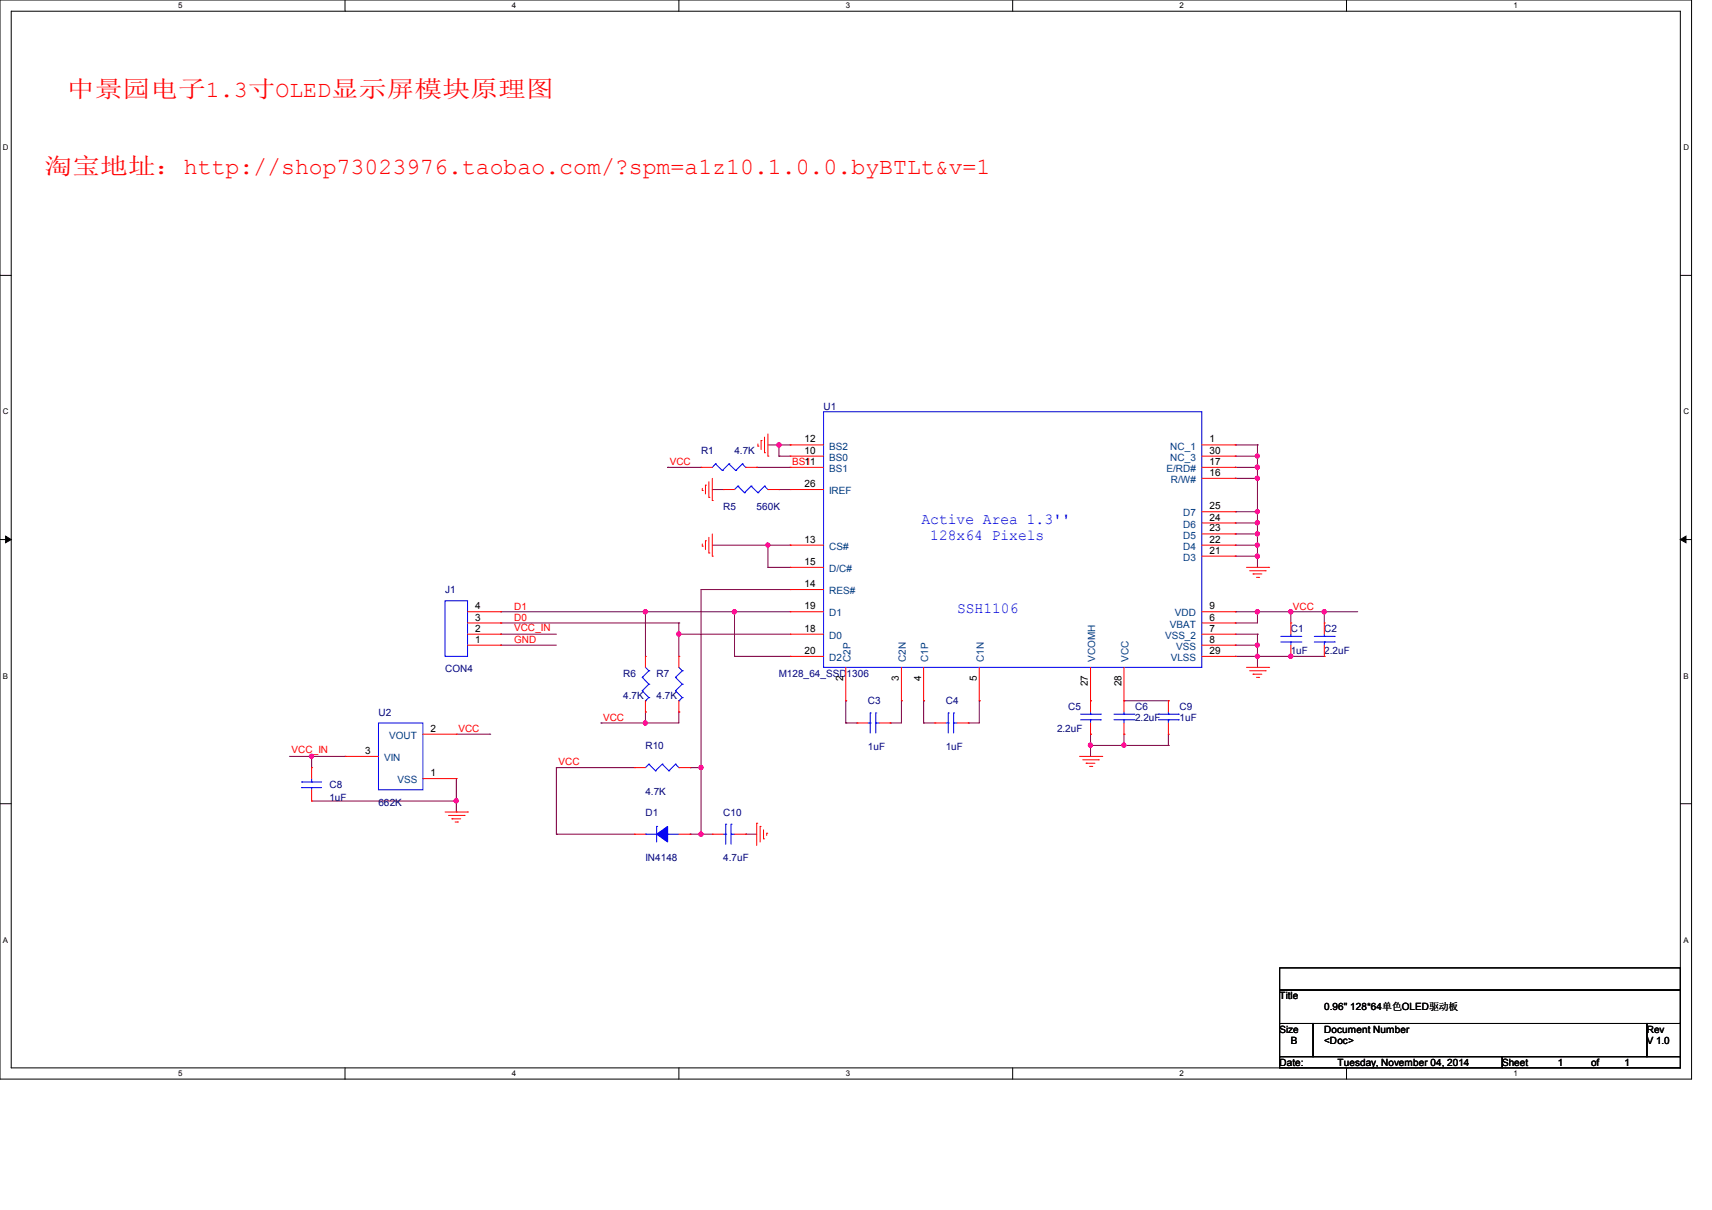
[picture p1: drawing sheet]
<svg xmlns="http://www.w3.org/2000/svg" width="297mm" height="210mm" viewBox="0 0 297 210" stroke-linecap="round" stroke-linejoin="round" font-family="sans-serif">
<path d="M0 0h293.5v187.3h-293.5zM1.9 1.9h289.6v183.4h-289.6z" fill="none" stroke="#000" stroke-width=".17"/>
<g fill="#fff">
<path d="M30.9 .2h.8v1.5h-.8z"/>
<path d="M30.9 185.5h.8v1.6h-.8z"/>
</g>
<path d="M59.9 0v1.9M59.9 185.3v2" fill="none" stroke="#000" stroke-width=".17"/>
<g fill="#fff">
<path d="M88.8 .2h.8v1.5h-.8z"/>
<path d="M88.8 185.5h.8v1.6h-.8z"/>
</g>
<path d="M117.8 0v1.9M117.8 185.3v2" fill="none" stroke="#000" stroke-width=".17"/>
<g fill="#fff">
<path d="M146.7 .2h.8v1.5h-.8z"/>
<path d="M146.7 185.5h.8v1.6h-.8z"/>
</g>
<path d="M175.7 0v1.9M175.7 185.3v2" fill="none" stroke="#000" stroke-width=".17"/>
<g fill="#fff">
<path d="M204.6 .2h.8v1.5h-.8z"/>
<path d="M204.6 185.5h.8v1.6h-.8z"/>
</g>
<path d="M233.6 0v1.9M233.6 185.3v2" fill="none" stroke="#000" stroke-width=".17"/>
<g fill="#fff">
<path d="M262.6 .2h.7v1.5h-.7z"/>
<path d="M262.6 185.5h.7v1.6h-.7z"/>
<path d="M.5 24.8h1v1.6h-1z"/>
<path d="M292 24.8h1v1.6h-1z"/>
<path d="M.5 70.7h1v1.5h-1z"/>
<path d="M292 70.7h1v1.5h-1z"/>
</g>
<path d="M0 47.8h1.9M291.5 47.8h2" fill="none" stroke="#000" stroke-width=".17"/>
<g fill="#fff">
<path d="M.5 116.5h.9v1.6h-.9z"/>
<path d="M292 116.5h.9v1.6h-.9z"/>
</g>
<path d="M0 93.6h1.9M291.5 93.6h2" fill="none" stroke="#000" stroke-width=".17"/>
<path d="M1 93l.9 .6-.9 .6zM291.5 93.6l1-.6v1.2z" fill="#000" stroke="#000" stroke-width=".17"/>
<g fill="#fff">
<path d="M.5 162.4h.9v1.5h-.9z"/>
<path d="M292 162.4h.9v1.5h-.9z"/>
</g>
<path d="M0 139.5h1.9M291.5 139.5h2M222 168h69.5v3.8h-69.5zM222 171.8h69.5v5.8h-69.5zM222 177.6h5.8v5.8h-5.8zM227.8 177.6h57.9v5.8h-57.9zM285.7 177.6h5.8v5.8h-5.8zM222 183.4h38.6v1.9h-38.6zM260.6 183.4h30.9v1.9h-30.9z" fill="none" stroke="#000" stroke-width=".17"/>
<g fill="none" stroke="#800040" stroke-width=".17">
<path d="M133.2 77.2h3.9M135.1 77.2h.1M135.1 79.2h.1M135.1 79.2h2M135.1 77.2v2M137.1 77.2h.1M214.3 77.2h.1M214.3 79.2h.1M214.3 77.2h3.8M214.3 79.2h3.8M218.1 77.2h.1M218.1 79.2h.1"/>
<path d="M218.1 77.2v21.3M115.8 81.1h.1M115.8 81.1h5.8M123.6 85h.1M123.6 94.6h13.5M123.6 85h1.9M131.3 81.1h.1M131.3 81.1h5.8M133.2 94.6h.1M133.2 98.5h.1M133.2 98.5h3.9M133.2 94.6v3.9"/>
<path d="M135.1 85h.1M135.1 85h2M137.1 94.6h.1M214.3 96.5h.1M214.3 81.1h.1M214.3 83h.1M214.3 88.8h.1M214.3 90.8h.1M214.3 92.7h.1M214.3 94.6h.1M214.3 96.5h3.8M214.3 81.1h3.8"/>
<path d="M214.3 83h3.8M214.3 88.8h3.8M214.3 90.8h3.8M214.3 92.7h3.8M214.3 94.6h3.8M218.1 81.1h.1M218.1 83h.1M218.1 88.8h.1M218.1 90.8h.1M218.1 92.7h.1M218.1 94.6h.1M218.1 96.5h.1"/>
<path d="M86.9 106.2h.1M86.9 108.1h.1M86.9 110.1h.1M86.9 112h.1M86.9 106.2h50.2M86.9 108.1h30.9M86.9 110.1h9.6M86.9 112h9.6M112 106.2h.1M112 106.2v7.7M117.8 110.1h.1M117.8 108.1h.1"/>
<path d="M117.8 110.1h19.3M117.8 108.1v5.8M121.6 102.3h.1M121.6 102.3h15.5M121.6 102.3v42.5M127.4 106.2h.1M127.4 113.9h.1M127.4 113.9h9.7M127.4 106.2v7.7M137.1 113.9h.1M137.1 102.3h.1M214.3 108.1h.1"/>
<path d="M214.3 106.2h.1M214.3 112h.1M214.3 113.9h.1M214.3 106.2h21.2M214.3 110.1h3.8M214.3 112h3.8M214.3 113.9h15.4M218.1 106.2h.1M218.1 112h.1M218.1 113.9h.1M218.1 110.1h.1M218.1 106.2v1.9h-3.8"/>
<path d="M218.1 110.1v5.7M223.9 106.2h.1M223.9 113.9h.1M223.9 106.2v1.9M229.7 106.2h.1M229.7 106.2v1.9M50.2 131.3h9.7M54.1 131.3h.1M54.1 131.3v1.9M54.1 139h25.1M59.9 131.3h.1M79.2 139h.1"/>
<path d="M79.2 135.1v5.8M79.2 127.4h5.8M85 127.4h.1M96.5 133.2h.1M96.5 133.2h13.6M96.5 133.2v11.6M104.3 125.5h.1M112 123.6h.1M112 125.5h.1M112 123.6v1.9M117.8 123.6h.1M117.8 123.6v1.9h-13.5"/>
<path d="M119.7 133.2h.1M119.7 133.2h1.9M121.6 133.2h.1M146.7 121.6h.1M146.7 125.5h.1M146.7 121.6v3.9M146.7 125.5h2M154.4 125.5h.1M156.4 121.6h.1M156.4 121.6v3.9h-2M160.2 121.6h.1M160.2 125.5h.1"/>
<path d="M160.2 125.5h2M160.2 121.6v3.9M168 125.5h.1M169.9 121.6h.1M169.9 121.6v3.9h-1.9M189.2 129.4h.1M189.2 127.4h.1M189.2 129.4h13.5M189.2 127.4v3.9M195 127.4h.1M195 129.4h.1M195 127.4v2"/>
<path d="M195 121.6h7.7M202.7 121.6h.1M202.7 129.4h.1M202.7 127.4v2M79.2 140.9h.1M96.5 144.8h.1M96.5 144.8h13.6M119.7 144.8h.1M119.7 144.8h3.9M121.6 144.8h.1M129.4 144.8h.1M129.4 144.8h1.9"/>
</g>
<g fill="#f0f" stroke="#f0f" stroke-width=".17">
<circle cx="111.9" cy="106.2" r=".37"/>
<circle cx="223.9" cy="106.2" r=".37"/>
<circle cx="218.1" cy="106.2" r=".37"/>
<circle cx="229.7" cy="106.2" r=".37"/>
<circle cx="218.1" cy="112" r=".36"/>
<circle cx="223.9" cy="113.9" r=".36"/>
<circle cx="218.1" cy="113.9" r=".36"/>
<circle cx="189.2" cy="129.3" r=".37"/>
<circle cx="218.1" cy="79.1" r=".36"/>
<circle cx="218.1" cy="81.1" r=".37"/>
<circle cx="218.1" cy="83" r=".36"/>
<circle cx="218.1" cy="90.7" r=".37"/>
<circle cx="218.1" cy="88.8" r=".36"/>
<circle cx="218.1" cy="92.6" r=".36"/>
<circle cx="218.1" cy="96.5" r=".37"/>
<circle cx="218.1" cy="94.6" r=".36"/>
<circle cx="127.4" cy="106.2" r=".37"/>
<circle cx="117.7" cy="110" r=".37"/>
<circle cx="111.9" cy="125.5" r=".37"/>
<circle cx="54" cy="131.3" r=".36"/>
<circle cx="79.1" cy="139" r=".37"/>
<circle cx="135.1" cy="77.2" r=".38"/>
<circle cx="195" cy="129.3" r=".37"/>
<circle cx="133.2" cy="94.6" r=".36"/>
<circle cx="121.6" cy="144.8" r=".37"/>
<circle cx="121.6" cy="133.2" r=".36"/>
</g>
<g fill="none" stroke="#f00" stroke-width=".17">
<path d="M131.5 77.4h.1M131.5 77v.4M132 76.5h.1M132 76.5v1.5M132.6 78.6h.1M132.6 75.9v2.7M133.2 79.2h.1M133.2 75.3v3.9M137.1 79.2h.1M137.1 77.2h.1M137.1 77.2h5.8M137.1 79.2h5.8"/>
<path d="M208.5 77.2h5.8M208.5 79.2h5.8M214.3 77.2h.1M214.3 79.2h.1M121.6 81.1h.1M121.6 81.1h2M121.8 85.1h.1M121.8 94.8h.1M121.8 84.8v.3M121.8 94.4v.4M122.4 84.2h.1M122.4 93.9h.1"/>
<path d="M122.4 84.2v1.5M122.4 93.9v1.5M123 86.3h.1M123 96h.1M123 83.6v2.7M123 93.3v2.7M123.6 86.9h.1M123.6 96.5h.1M123.6 83v3.9M123.6 92.7v3.8M125.5 85h.1M125.5 85h1.9"/>
<path d="M129.4 81.1h1.9M131.3 81.1h.1M133.2 85h1.9M135.1 85h.1M137.1 81.1h.1M137.1 94.6h.1M137.1 98.5h.1M137.1 85h.1M137.1 98.5h5.8M137.1 81.1h5.8M137.1 94.6h5.8M137.1 85h5.8"/>
<path d="M208.5 81.1h5.8M208.5 94.6h5.8M208.5 83h5.8M208.5 96.5h5.8M208.5 92.7h5.8M208.5 90.8h5.8M208.5 88.8h5.8M214.3 83h.1M214.3 81.1h.1M214.3 96.5h.1M214.3 94.6h.1M214.3 92.7h.1"/>
<path d="M214.3 90.8h.1M214.3 88.8h.1M216.2 98.5h3.9M216.8 99.1h2.7M217.4 99.6h.1M217.4 99.6h1.5M219.5 99.1h.1M220.1 98.5h.1M81.1 112h5.8M81.1 110.1h5.8M81.1 108.1h5.8M81.1 106.2h5.8"/>
<path d="M86.9 112h.1M86.9 110.1h.1M86.9 108.1h.1M86.9 106.2h.1M112 113.9h.1M112 113.9v1.9M117.8 113.9h.1M117.8 113.9v1.9M137.1 102.3h.1M137.1 110.1h.1M137.1 106.2h.1M137.1 113.9h.1"/>
<path d="M137.1 110.1h5.8M137.1 106.2h5.8M137.1 102.3h5.8M137.1 113.9h5.8M146.7 115.8v5.8M156.4 115.8v5.8M160.2 115.8v5.8M169.9 115.8v5.8M189.2 115.8v7.8M195 115.8v7.8M208.5 112h5.8M208.5 110.1h5.8"/>
<path d="M208.5 108.1h5.8M208.5 106.2h5.8M208.5 113.9h5.8M214.3 108.1h.1M214.3 110.1h.1M214.3 112h.1M214.3 106.2h.1M214.3 113.9h.1M216.2 115.8h3.9M216.8 116.4h2.7M217.4 117h.1M217.4 117h1.5"/>
<path d="M218 117.6h.4M218 100.2h.4M218.4 117.6h.1M218.4 100.2h.1M219.5 116.4h.1M220.1 115.8h.1M223.9 108.1h.1M223.9 113.9h.1M223.9 108.1v2M223.9 112v1.9M229.7 108.1h.1M229.7 113.9h.1"/>
<path d="M229.7 108.1v2M229.7 112v1.9M54.1 139h.1M54.1 133.2h.1M54.1 133.2v1.9M54.1 137.1v1.9M59.9 131.3h.1M59.9 131.3h5.8M73.4 135.1h5.8M73.4 127.4h5.8M79.2 135.1h.1M79.2 127.4h.1"/>
<path d="M110.1 133.2h.1M110.1 133.2h1.9M112 123.6h.1M112 121.6v2M117.8 123.6h.1M117.8 133.2h1.9M117.8 121.6v2M119.7 133.2h.1M146.7 121.6h.1M148.7 125.5h.1M148.7 125.5h1.9M152.5 125.5h1.9"/>
<path d="M154.4 125.5h.1M156.4 121.6h.1M160.2 121.6h.1M162.2 125.5h.1M162.2 125.5h1.9M166 125.5h2M168 125.5h.1M169.9 121.6h.1M187.3 131.3h3.8M187.8 131.9h2.7M188.4 132.5h.1M188.4 132.5h1.5"/>
<path d="M189 133h.4M189.2 121.6h.1M189.2 127.4h.1M189.2 125.5v1.9M189.4 133h.1M190.5 131.9h.1M191.1 131.3h.1M195 121.6h.1M195 127.4h.1M195 125.5v1.9M202.7 121.6h.1M202.7 127.4h.1"/>
<path d="M202.7 121.6v2M202.7 125.5v1.9M77.2 140.9h3.9M77.8 141.5h2.7M78.4 142.1h.1M78.4 142.1h1.5M79 142.7h.4M79.4 142.7h.1M80.5 141.5h.1M81.1 140.9h.1M110.1 144.8h.1M110.1 144.8h1.9"/>
<path d="M117.8 144.8h1.9M119.7 144.8h.1M123.6 144.8h.1M123.6 144.8h1.9M127.4 144.8h2M129.4 144.8h.1M131.3 142.9h.1M131.3 142.9v3.8M131.9 143.4h.1M131.9 143.4v2.7M132.5 145.6h.1M132.5 144v1.6"/>
<path d="M133 144.6h.1M133 144.6v.4"/>
</g>
<g fill="none" stroke="#00f" stroke-width=".17">
<path d="M142.9 71.5h65.6v44.3h-65.6zM124.1 80.5h.1M124.1 80.5l-.5 .6M124.1 80.5l1.2 1.2M125.3 81.7h.1M126.4 80.5h.1M126.4 80.5l-1.1 1.2M126.4 80.5l1.2 1.2M127.6 81.7h.1M128 84.4h.1M128 84.4l-.6 .6M128 84.4l1.2 1.1"/>
<path d="M128.8 80.5h.1M128.8 80.5l.6 .6M128.8 80.5l-1.2 1.2M129.2 85.5h.1M129.4 81.1h.1M130.3 84.4h.1M130.3 84.4l-1.1 1.1M130.3 84.4l1.2 1.1M131.5 85.5h.1M132.6 84.4h.1M132.6 84.4l-1.1 1.1M132.6 84.4l.6 .6"/>
<path d="M133.2 85h.1M77.2 104.3h3.9v9.6h-3.9zM111.4 117.6h.1M111.4 119.9h.1M111.4 117.6l1.2 1.1M111.4 119.9l1.2 1.2M112 115.8l.6 .6M112.6 116.4h.1M112.6 118.7h.1M112.6 116.4l-1.2 1.2M112.6 118.7l-1.2 1.2M117.2 117.6h.1"/>
<path d="M117.2 119.9h.1M117.2 117.6l1.2 1.1M117.2 119.9l1.2 1.2M117.8 115.8l.6 .6M118.4 116.4h.1M118.4 118.7h.1M118.4 116.4l-1.2 1.2M118.4 118.7l-1.2 1.2M222.2 111.4h3.5M222.2 110.4h3.5M223.9 110.4h.1M223.9 111.4h.1"/>
<path d="M223.9 110.1v.3M223.9 111.4v.6M225.7 111.4h.1M225.7 110.4h.1M228 111.4h3.5M228 110.4h3.5M229.7 110.4h.1M229.7 111.4h.1M229.7 110.1v.3M229.7 111.4v.6M231.5 111.4h.1M231.5 110.4h.1"/>
<path d="M52.3 135.7h.1M52.3 136.7h.1M52.3 135.7h3.5M52.3 136.7h3.5M54.1 136.7h.1M54.1 135.7h.1M54.1 135.1v.6M54.1 136.7v.4M65.7 125.5h7.7v11.6h-7.7zM112 121.6h.1M112.6 132.6h.1M112.6 121.1h.1"/>
<path d="M112.6 132.6l-.6 .6M112.6 132.6l1.1 1.2M112.6 121.1l-.6 .5M113.7 133.8h.1M114.9 132.6h.1M114.9 132.6l-1.2 1.2M114.9 132.6l1.1 1.2M116 133.8h.1M117.2 132.6h.1M117.2 132.6l-1.2 1.2M117.2 132.6l.6 .6M117.8 133.2h.1"/>
<path d="M117.8 121.6h.1M118.4 121.1h.1M118.4 121.1l-.6 .5M150.6 125.5h.4M151 125.5h.1M151 123.7h.1M151 123.7v3.5M151.9 123.7h.1M151.9 125.5h.1M151.9 125.5h.6M151.9 123.7v3.5M164.1 125.5h.4"/>
<path d="M164.5 125.5h.1M164.5 123.7h.1M164.5 123.7v3.5M165.4 123.7h.1M165.4 125.5h.1M165.4 125.5h.6M165.4 123.7v3.5M187.5 124.9h3.4M187.5 124h3.4M189.2 124h.1M189.2 124.9h.1M189.2 123.6v.4"/>
<path d="M189.2 124.9v.6M190.9 124.9h.1M190.9 124h.1M193.3 124.9h3.4M193.3 124h3.4M195 124h.1M195 124.9h.1M195 123.6v.4M195 124.9v.6M196.7 124.9h.1M196.7 124h.1M201 124.9h3.4"/>
<path d="M201 124h3.4M202.7 124h.1M202.7 124.9h.1M202.7 123.6v.4M202.7 124.9v.6M204.4 124.9h.1M204.4 124h.1M112 144.8h.1M112 144.8h1.9M113.9 143.4h.1M113.9 143.4v2.7M115.8 144.8h.1"/>
<path d="M115.8 144.8h2M125.5 144.8h.4M125.9 144.8h.1M125.9 143h.1M125.9 143v3.5M126.8 143h.1M126.8 144.8h.1M126.8 144.8h.6M126.8 143v3.5"/>
</g>
<path d="M113.9 144.8l1.9-1.4v2.7z" fill-rule="evenodd" fill="#00f" stroke="#00f" stroke-width=".17"/>
<g font-size="4" fill="#f00">
<text x="11.6" y="16.8">中景园电子1.3寸OLED显示屏模块原理图</text>
<text x="7.7" y="30.3">淘宝地址：http://shop73023976.taobao.com/?spm=a1z10.1.0.0.byBTLt&amp;v=1</text>
</g>
<g font-size="2.7" fill="#00f">
<text x="159.9" y="91">Active Area 1.3''</text>
<text x="161.4" y="93.6">128x64 Pixels</text>
<text x="166" y="106.4">SSH1106</text>
</g>
<g font-size="1.7" fill="#000080">
<text x="142.9" y="71.1">U1</text>
<text x="121.6" y="78.8">R1</text>
<text x="127.4" y="78.8">4.7K</text>
<text x="125.5" y="88.5">R5</text>
<text x="131.3" y="88.5">560K</text>
<text x="77.2" y="103">J1</text>
<text x="223.9" y="109.7">C1</text>
<text x="223.9" y="113.6">1uF</text>
<text x="229.7" y="109.7">C2</text>
<text x="229.7" y="113.6">2.2uF</text>
<text x="77.2" y="116.7">CON4</text>
<text x="108.1" y="117.4">R6</text>
<text x="113.9" y="117.4">R7</text>
<text x="135.1" y="117.4">M128_64_SSD1306</text>
<text x="65.7" y="124.2">U2</text>
<text x="108.1" y="121.3">4.7K</text>
<text x="113.9" y="121.3">4.7K</text>
<text x="150.6" y="122.3">C3</text>
<text x="164.1" y="122.3">C4</text>
<text x="185.3" y="123.2">C5</text>
<text x="196.9" y="123.2">C6</text>
<text x="196.9" y="125.2">2.2uF</text>
<text x="204.6" y="123.2">C9</text>
<text x="204.6" y="125.2">1uF</text>
<text x="112" y="130">R10</text>
<text x="150.6" y="130.2">1uF</text>
<text x="164.1" y="130.2">1uF</text>
<text x="183.4" y="127.1">2.2uF</text>
<text x="57.1" y="136.7">C8</text>
<text x="112" y="137.9">4.7K</text>
<text x="57.1" y="139.1">1uF</text>
<text x="65.7" y="139.8">662K</text>
<text x="112" y="141.6">D1</text>
<text x="125.5" y="141.6">C10</text>
<text x="112" y="149.5">IN4148</text>
<text x="125.5" y="149.5">4.7uF</text>
</g>
<g font-size="1.7">
<text x="139.6" y="76.8">12</text>
<text x="209.8" y="76.8">1</text>
<text x="139.6" y="78.7">10</text>
<text x="139.6" y="80.7">11</text>
<text x="209.8" y="82.6">16</text>
<text x="209.8" y="80.7">17</text>
<text x="209.8" y="78.7">30</text>
<text x="139.6" y="84.5">26</text>
<text x="209.8" y="88.4">25</text>
<text x="139.6" y="94.2">13</text>
<text x="209.8" y="94.2">22</text>
<text x="209.8" y="92.2">23</text>
<text x="209.8" y="90.3">24</text>
<text x="139.6" y="101.9">14</text>
<text x="139.6" y="98">15</text>
<text x="209.8" y="96.1">21</text>
<text x="82.5" y="107.7">3</text>
<text x="82.5" y="105.7">4</text>
<text x="139.6" y="105.7">19</text>
<text x="209.8" y="107.7">6</text>
<text x="209.8" y="105.7">9</text>
<text x="82.5" y="111.5">1</text>
<text x="82.5" y="109.6">2</text>
<text x="139.6" y="109.6">18</text>
<text x="139.6" y="113.5">20</text>
<text x="209.8" y="109.6">7</text>
<text x="209.8" y="111.5">8</text>
<text x="209.8" y="113.5">29</text>
<text x="146.3" y="118.2" transform="rotate(-90 146.3 118.2)">2</text>
<text x="155.9" y="118.2" transform="rotate(-90 155.9 118.2)">3</text>
<text x="159.8" y="118.2" transform="rotate(-90 159.8 118.2)">4</text>
<text x="169.4" y="118.2" transform="rotate(-90 169.4 118.2)">5</text>
<text x="188.7" y="119.1" transform="rotate(-90 188.7 119.1)">27</text>
<text x="194.5" y="119.1" transform="rotate(-90 194.5 119.1)">28</text>
<text x="63.3" y="130.9">3</text>
<text x="74.7" y="127">2</text>
<text x="74.7" y="134.7">1</text>
<text x="222" y="173.4">Title</text>
<text x="222" y="179.2">Size</text>
<text x="229.7" y="179.2">Document Number</text>
<text x="229.7" y="175.3">0.96'' 128*64单色OLED驱动板</text>
<text x="285.7" y="179.2">Rev</text>
<text x="222" y="185">Date:</text>
<text x="223.9" y="181.1">B</text>
<text x="229.7" y="181.1">&lt;Doc&gt;</text>
<text x="232.1" y="185">Tuesday, November 04, 2014</text>
<text x="260.6" y="185">Sheet</text>
<text x="270.2" y="185">1</text>
<text x="276" y="185">of</text>
<text x="281.8" y="185">1</text>
<text x="285.7" y="181.1">V 1.0</text>
</g>
<g font-size="1.7" fill="#f00">
<text x="116.2" y="80.7">VCC</text>
<text x="137.4" y="80.7">BS1</text>
<text x="89.2" y="105.8">D1</text>
<text x="89.2" y="107.7">D0</text>
<text x="224.3" y="105.8">VCC</text>
<text x="89.2" y="109.5">VCC_IN</text>
<text x="89.2" y="111.6">GND</text>
<text x="104.6" y="125.1">VCC</text>
<text x="50.6" y="130.7">VCC_IN</text>
<text x="79.5" y="127">VCC</text>
<text x="96.9" y="132.8">VCC</text>
</g>
<g font-size="1.7" fill="#004080">
<text x="143.8" y="80">BS0</text>
<text x="143.8" y="81.9">BS1</text>
<text x="143.8" y="78">BS2</text>
<text x="202.4" y="81.9">E/RD#</text>
<text x="203" y="78">NC_1</text>
<text x="203" y="80">NC_3</text>
<text x="203.1" y="83.8">R/W#</text>
<text x="143.8" y="85.8">IREF</text>
<text x="205.3" y="89.6">D7</text>
<text x="143.8" y="95.4">CS#</text>
<text x="205.3" y="95.4">D4</text>
<text x="205.3" y="93.5">D5</text>
<text x="205.3" y="91.6">D6</text>
<text x="143.8" y="99.3">D/C#</text>
<text x="205.3" y="97.3">D3</text>
<text x="143.8" y="103.1">RES#</text>
<text x="143.8" y="107">D1</text>
<text x="203.8" y="107">VDD</text>
<text x="143.8" y="110.9">D0</text>
<text x="202.1" y="110.9">VSS_2</text>
<text x="203" y="108.9">VBAT</text>
<text x="204.1" y="112.8">VSS</text>
<text x="143.8" y="114.7">D2</text>
<text x="147.5" y="114.9" transform="rotate(-90 147.5 114.9)">C2P</text>
<text x="157.2" y="114.9" transform="rotate(-90 157.2 114.9)">C2N</text>
<text x="161" y="114.9" transform="rotate(-90 161 114.9)">C1P</text>
<text x="170.7" y="114.9" transform="rotate(-90 170.7 114.9)">C1N</text>
<text x="190" y="114.9" transform="rotate(-90 190 114.9)">VCOMH</text>
<text x="195.8" y="114.9" transform="rotate(-90 195.8 114.9)">VCC</text>
<text x="203.1" y="114.7">VLSS</text>
<text x="67.5" y="128.2">VOUT</text>
<text x="66.6" y="132.1">VIN</text>
<text x="69" y="135.9">VSS</text>
</g>
<g font-size="1.4">
<text x="30.9" y="1.4">5</text>
<text x="88.8" y="1.4">4</text>
<text x="146.7" y="1.4">3</text>
<text x="204.6" y="1.4">2</text>
<text x="262.6" y="1.4">1</text>
<text x=".5" y="26.1">D</text>
<text x="292" y="26.1">D</text>
<text x=".5" y="71.9">C</text>
<text x="292" y="71.9">C</text>
<text x=".5" y="117.8">B</text>
<text x="292" y="117.8">B</text>
<text x=".5" y="163.6">A</text>
<text x="292" y="163.6">A</text>
<text x="30.9" y="186.8">5</text>
<text x="88.8" y="186.8">4</text>
<text x="146.7" y="186.8">3</text>
<text x="204.6" y="186.8">2</text>
<text x="262.6" y="186.8">1</text>
</g>
</svg>
